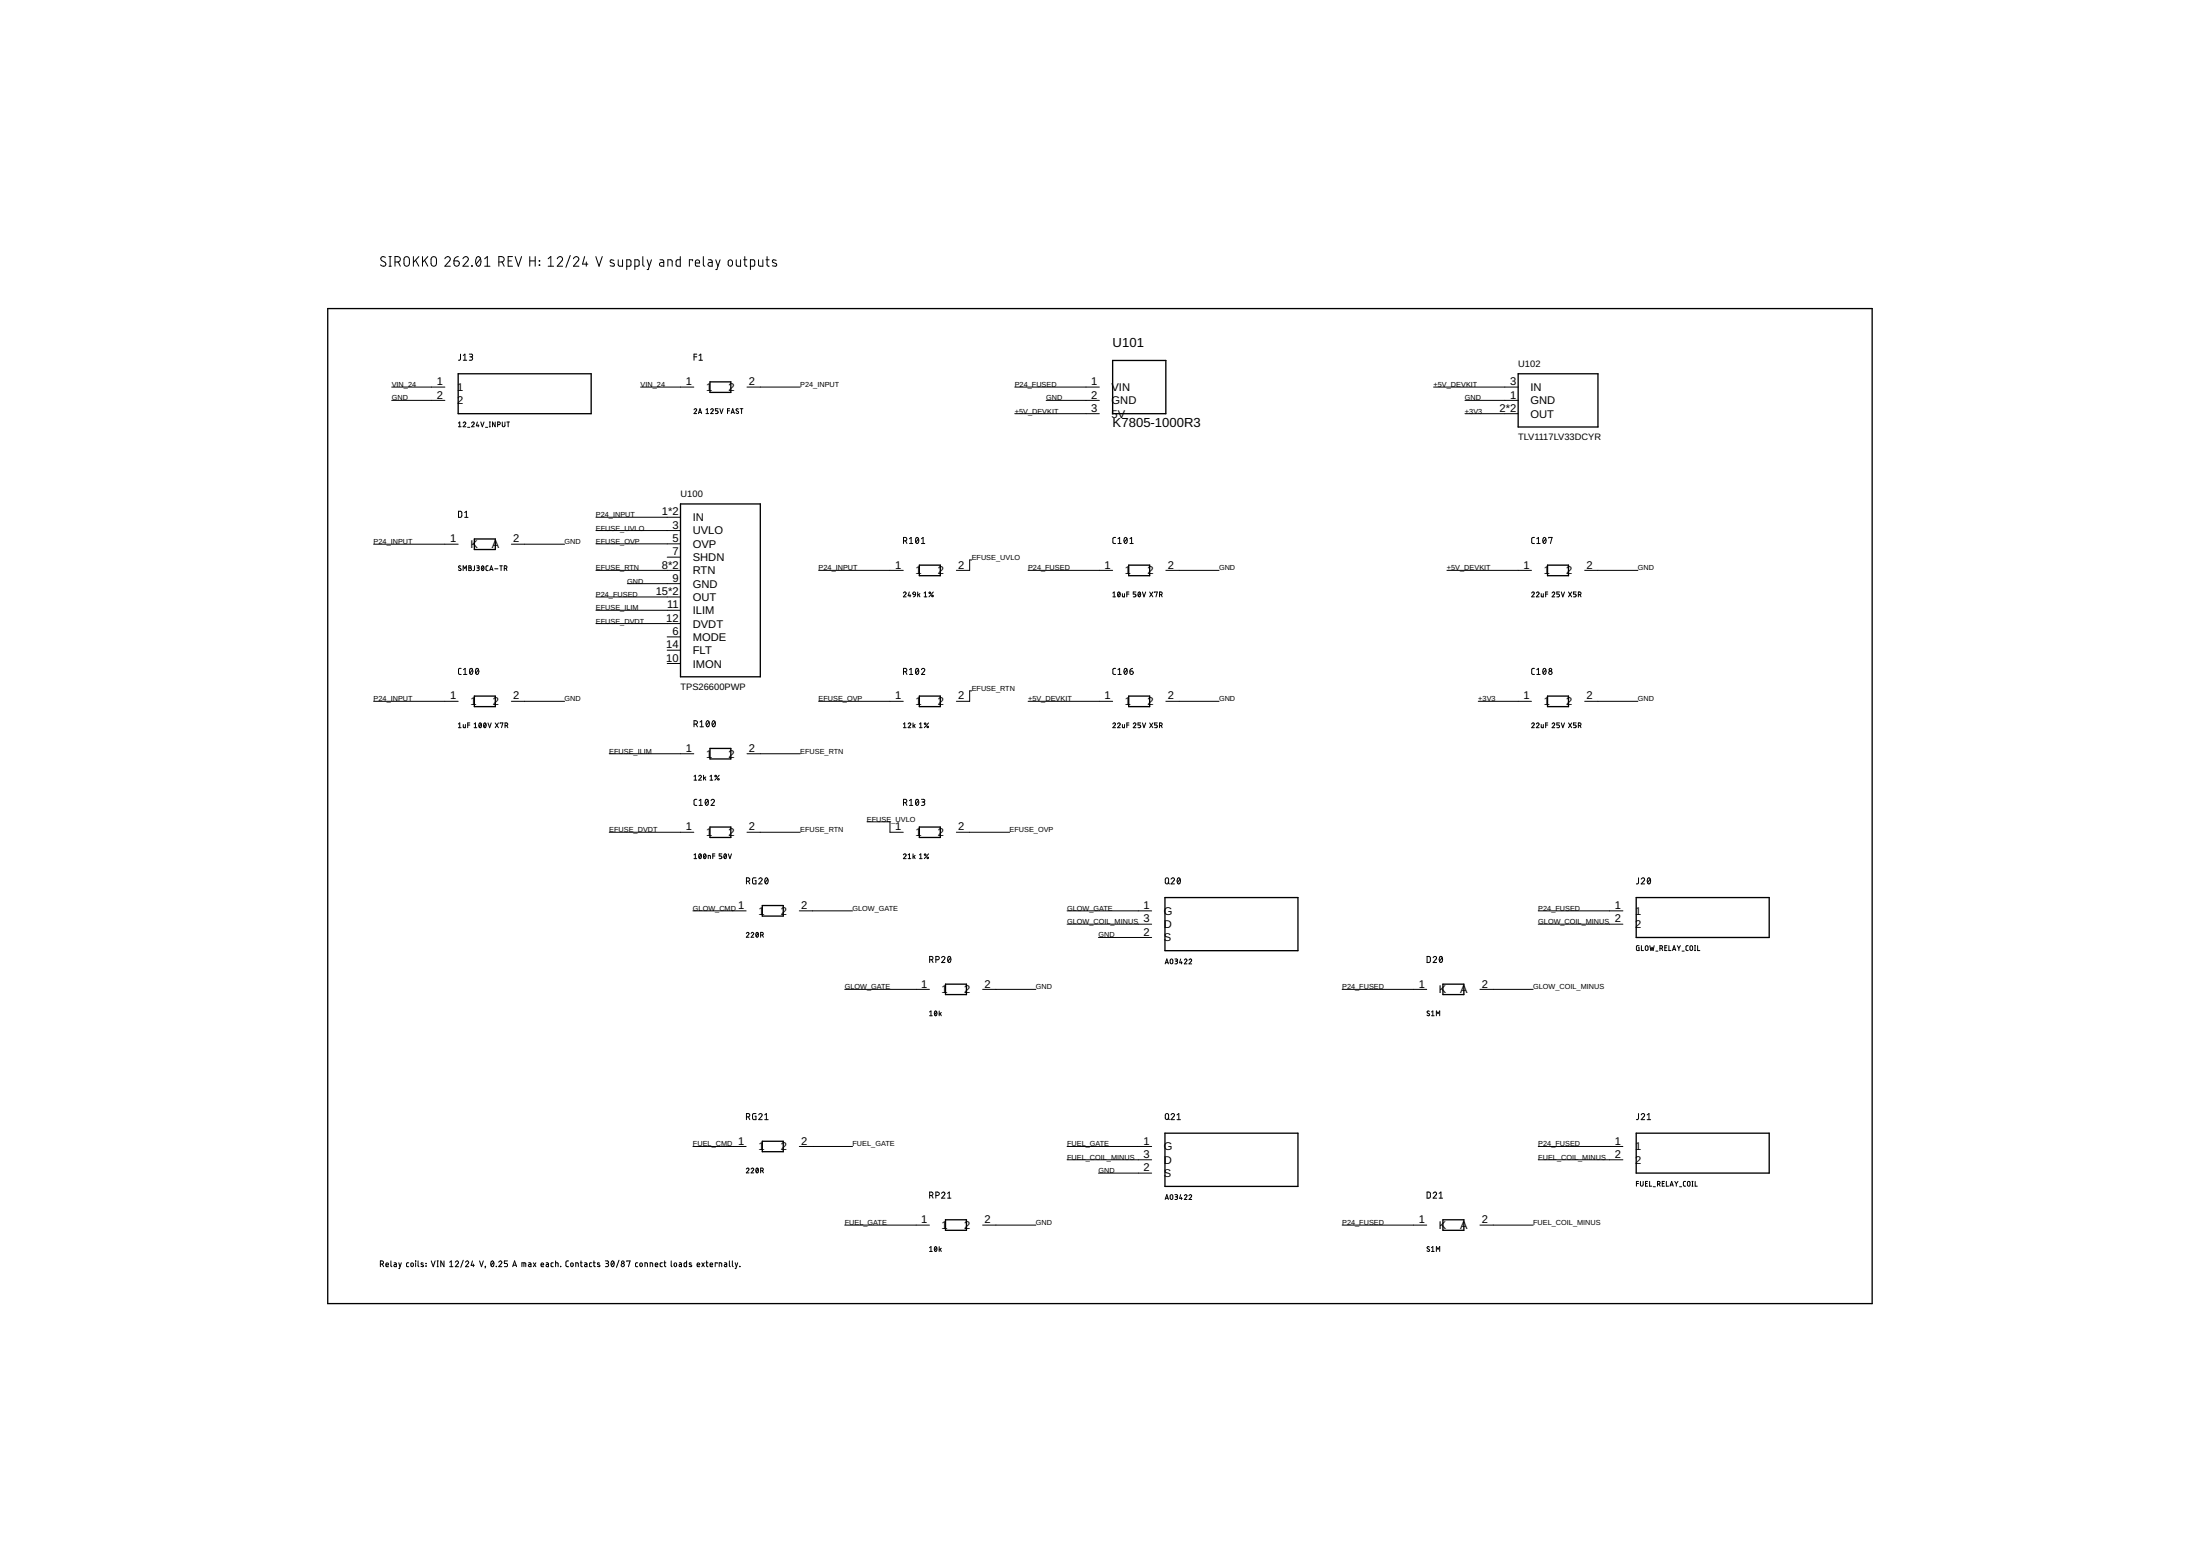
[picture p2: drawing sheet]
<svg xmlns="http://www.w3.org/2000/svg" width="420mm" height="297mm" viewBox="0 0 420 297" stroke-linecap="round" stroke-linejoin="round" font-family="sans-serif">
<g fill="none" stroke="#000" stroke-width=".19">
<path d="M73.6 49.1a.47 .47 0 0 0-.7-.1 .47 .47 0 0 0 0 .8l.6 .3a.46 .46 0 0 1 .1 .7 .46 .46 0 0 1-.7-.1l-.2-.1M74.3 50.8h.4M74.3 49h.4M74.5 49v1.8M75.4 50a.88 .88 0 0 0 1-.2v-.6a.88 .88 0 0 0-1-.2v1.8M76.1 50l.4 .8M77.3 49.2l.3-.2 .5 .2 .1 1.1a.52 .52 0 0 1-.5 .5 .52 .52 0 0 1-.5-.5zM79 49v1.8M79.4 49.7l.6 1.1M80 49l-1 1.1M80.7 49v1.8M81.1 49.7l.6 1.1"/>
<path d="M81.7 49l-1 1.1M82.4 49.2l.4-.2 .4 .2 .2 1.1a.52 .52 0 0 1-.6 .5 .52 .52 0 0 1-.5-.5zM85 49.4a.51 .51 0 0 1 .7-.4 .51 .51 0 0 1 .2 .8l-.9 1h1M86.7 49.8h.6a.52 .52 0 0 1 .4 .6 .52 .52 0 0 1-.5 .4 .52 .52 0 0 1-.5-.5zM87.5 49a.85 .85 0 0 0-.8 .8M88.4 49.4a.51 .51 0 0 1 .7-.4 .51 .51 0 0 1 .2 .8l-.9 1h1.1M90.1 50.7l.1 .1zM91.1 49.1l.3-.1a1.09 1.09 0 0 1 0 1.8 1.12 1.12 0 0 1-.3-1.7zM91.8 49.4l-.9 1M92.6 50.8h1M92.6 49.4l.5-.4v1.8M95.3 50h.5a.52 .52 0 0 0 .5-.5 .52 .52 0 0 0-.5-.5h-.5v1.8"/>
<path d="M95.9 50l.4 .8M97 49.8h.7M97.9 49h-.9v1.8h.9M98.4 49l.6 1.8 .6-1.8M101.2 49.8h1M101.2 49v1.8M102.2 49v1.8M103 49.8h.1zM103 50.6l.1 .1zM104.7 50.8h1M104.7 49.4l.5-.4v1.8M106.4 49.4a.5 .5 0 0 1 .7-.4 .5 .5 0 0 1 .2 .8l-.9 1h1"/>
<path d="M108.9 48.8l-.8 2.2M109.5 49.4a.5 .5 0 0 1 .7-.4 .5 .5 0 0 1 .2 .8l-.9 1h1.1M111.7 49l-.4 1.4h1M112 50v.8M113.8 49l.6 1.8 .6-1.8M117.2 49.7l-.6-.1-.1 .3 .8 .5v.3h-.8M118.1 49.6v1l.3 .2h.5v-1.2M119.7 50.8h.6l.2-.2v-.7l-.2-.3h-.6v1.9M121.2 50.8h.7l.1-.2v-.8l-.1-.2h-.7v1.9M122.8 49v1.5l.3 .3M123.6 49.6l.4 1.2M124.4 49.6l-.6 1.9h-.2"/>
<path d="M126 49.6h.6l.1 .2 .1 1h-.5a.36 .36 0 0 1-.4-.3 .36 .36 0 0 1 .4-.4h.5M127.6 50.8v-1.2h.6l.2 .2v1M129.9 49v1.8h-.6l-.2-.3v-.7l.2-.2h.6M132.3 49.8v-.2h-.6v1.2M132.8 50.2h.8a.42 .42 0 0 0-.3-.6 .42 .42 0 0 0-.5 .4l.1 .7 .7 .1M134.3 49v1.5l.3 .3M135.3 49.6h.5l.2 .2v1h-.4a.36 .36 0 0 1-.4-.3 .36 .36 0 0 1 .4-.4h.4M136.7 49.6l.4 1.2M137.5 49.6l-.6 1.9h-.2M139.2 49.7l.3-.1 .3 .1 .1 .7a.41 .41 0 0 1-.4 .4 .41 .41 0 0 1-.4-.4zM140.6 49.6v1l.3 .2h.5v-1.2M142 49.6h.6"/>
<path d="M142.2 49l.1 1.6 .3 .2M143.3 50.8h.7l.1-.2v-.8l-.1-.2h-.7v1.9M144.9 49.6v1l.3 .2h.5v-1.2M146.3 49.6h.6M146.5 49v1.6l.4 .2M148.2 49.7l-.6-.1-.1 .3 .8 .5v.3h-.8M74.8 73.9h10.2M74.8 76.4h10.2M87.9 67.6v1l-.3 .2M88.5 68.8h.6M88.5 67.9l.3-.3v1.2M89.6 67.6h.5l.2 .2-.2 .3h-.4"/>
<path d="M89.9 68.1l.3 .1 .1 .3-.2 .2-.5 .1M122.3 73.9h10.2M132.5 78.2a.25 .25 0 0 1 .4-.2 .25 .25 0 0 1 .1 .4l-.5 .6h.6M132.5 68.1h.6M133.1 67.6h-.6v1.2M133.4 79l.3-1 .3 1M133.5 78.7h.4M133.5 68.8h.7M133.5 67.9l.3-.3v1.2M134.8 79h.5M134.8 78.2l.3-.2v1M135.7 78.2l.2-.2 .3 .1v.3l-.5 .6h.5"/>
<path d="M137.1 78h-.5v.4l.4 .1 .1 .1-.1 .3-.4 .1M137.5 78l.3 1 .3-1M138.9 78.4h.4M139.3 78h-.4v1M139.6 79l.3-1 .4 1M139.7 78.7h.5M141 78.1l-.3-.1-.1 .2 .4 .3v.3l-.1 .2-.4-.2M141.4 78h.5M141.6 78v1M142.7 73.9h10.1M193.8 79h16.2M193.8 73.9h16.2"/>
<path d="M199.8 76.4h10.2M273.8 73.9h16.1M279.8 79h10.1M279.8 76.4h10.1M87.5 80.8l.3-.2v.9M87.5 81.5h.6M87.6 97.6h.4l.2 .2v.8l-.2 .1-.4 .1zM88.5 80.8a.25 .25 0 0 1 .3-.2 .25 .25 0 0 1 .1 .4l-.4 .5h.5M88.8 97.9l.3-.3v1.2M88.8 98.8h.6M89.3 81.6h.4M90.1 80.8a.26 .26 0 0 1 .3-.2 .26 .26 0 0 1 .1 .4l-.4 .5h.5"/>
<path d="M91.2 80.6l-.2 .7h.5M91.3 81.1v.4M91.8 80.6l.3 .9 .3-.9M92.7 81.6h.4M93.5 81.5h.2M93.5 80.6h.2M93.6 80.6v.9M94.6 80.6v.9l-.5-.9v.9M95 81.1l.5-.1v-.4h-.5v.9M95.9 80.6v.7l.2 .2 .3-.2v-.7M96.8 80.6h.5M97 80.6v.9"/>
<path d="M113.8 98.7h16.2M71.4 103.9h16.1M88 108.1l-.3-.1-.1 .2 .4 .3v.3l-.1 .1-.4-.1M88.5 108.9v-.9l.3 .5 .3-.5v.9M89.5 108l.5 .1v.2l-.2 .1 .2 .2-.1 .3h-.4zM89.5 108.4h.3M90.6 108v.8l-.3 .1M91 108h.4l.1 .2-.1 .2h-.3M91.3 108.4l.2 .1v.3l-.5 .1M92.1 108.1a.43 .43 0 0 1 .3 .4 .43 .43 0 0 1-.3 .4l-.2-.4zM92.4 108.2l-.4 .5M93.2 108h-.3l-.1 .2 .1 .6 .3 .1"/>
<path d="M93.5 108.9l.3-.9 .3 .9M93.6 108.7h.5M94.5 108.6h.6M95.4 108h.5M95.7 108v.9M96.3 108.5l.5-.1v-.3l-.5-.1v.9M96.6 108.5l.2 .4M97.7 103.9h10.1M113.8 108.9h16.2M113.8 101.3h16.2M113.8 103.8h16.2M113.8 114h16.2"/>
<path d="M113.8 116.5h16.2M113.8 119h16.2M119.8 111.4h10.2M127.4 106.4h2.6M156.3 108.9h16.2M172.5 113.2l.2-.2 .3 .1v.2l-.5 .6h.6M172.6 103.3l.5-.2 .1-.3-.2-.2h-.4v1.2M172.9 103.3l.3 .5M173.7 113l-.3 .7h.5M173.7 103.8h.6M173.7 102.8l.3-.2v1.2M173.8 113.5v.4"/>
<path d="M174.4 113.1h.4l.1 .4h-.5l-.1-.2zM174.9 113.5l-.2 .3-.3 .1M175 102.7l.2-.1a.63 .63 0 0 1 .3 .6 .63 .63 0 0 1-.5 .5l-.2-.5zM175.3 113v.9M175.4 102.8l-.5 .7M175.5 113.5l.2 .4M175.7 113.3l-.4 .3M176 103.8h.6M176 102.8l.3-.2v1.2M176.5 113.9h.5M176.5 113.2l.2-.2v.9M178.2 113l-.8 .9"/>
<path d="M185.6 106.9h-.4v2h-2.6M196.3 108.9h16.2M212.5 113.2l.3-.2v.9M212.5 113.9h.5M213.1 102.6h-.4l-.2 .2 .1 .8 .5 .2M213.5 103.8h.6M213.5 102.8l.3-.2v1.2M213.6 113.1a.43 .43 0 0 1 .4 .4 .43 .43 0 0 1-.4 .4l-.2-.4zM213.9 113.2l-.4 .5M214.4 113.3v.5l.1 .1h.3v-.6M214.9 102.6h.1a.63 .63 0 0 1 .3 .6 .63 .63 0 0 1-.4 .5 .85 .85 0 0 1 0-1.1zM215.2 113.4h.4"/>
<path d="M215.2 102.8l-.5 .7M215.6 113h-.4v.9M215.8 103.8h.6M215.8 102.8l.3-.2v1.2M216.9 113h-.5v.4h.3l.2 .2-.1 .3h-.4M217.5 113.1a.43 .43 0 0 1 .3 .4 .43 .43 0 0 1-.3 .4l-.2-.3zM217.8 113.2l-.4 .5M218.2 113l.3 .9 .3-.9M219.6 113l.6 .9M220.2 113l-.6 .9M220.5 113.1v-.1h.5l-.2 .9M221.4 113.5l.5-.1v-.3l-.5-.1v.9"/>
<path d="M221.7 113.5l.3 .4M222.7 108.9h10.1M276.3 108.9h16.2M292.5 113.2a.25 .25 0 0 1 .4-.2 .25 .25 0 0 1 0 .4l-.4 .5h.5M293.1 102.6h-.4l-.2 .2v.8l.6 .2M293.4 113.2l.2-.2 .3 .1v.2l-.5 .6h.5M293.5 103.8h.6M293.5 102.8l.3-.2v1.2M294.3 113.3v.5l.2 .1h.2v-.6M294.8 102.7l.2-.1a.63 .63 0 0 1 .3 .6 .63 .63 0 0 1-.4 .5l-.3-.5zM295.2 113.4h.4M295.2 102.8l-.5 .7"/>
<path d="M295.6 113h-.4v.9M295.8 102.7v-.1h.6l-.3 1.2M296.4 113.2l.2-.2 .3 .1v.2l-.5 .6h.5M297.8 113h-.5v.4l.4 .1 .1 .1-.1 .3h-.4M298.2 113l.3 .9 .3-.9M299.6 113l.6 .9M300.2 113l-.6 .9M301 113h-.5v.4l.4 .1 .1 .1-.1 .3h-.4M301.4 113.5l.5-.1v-.3l-.5-.1v.9M301.7 113.5l.2 .4M302.6 108.9h10.2M71.4 133.9h16.1"/>
<path d="M87.5 138.2l.3-.2v.9M87.5 138.9h.6M88.1 127.6h-.4l-.1 .2v.9l.5 .1M88.5 138.3v.5l.1 .1h.3v-.6M88.5 128.8h.7M88.5 127.8l.3-.2v1.2M89.3 138.4h.4M89.7 138h-.4v.9M89.8 127.7l.1-.1a.55 .55 0 0 1 .5 .4 .55 .55 0 0 1-.2 .6l-.2 .2a.74 .74 0 0 1-.2-1.1zM90.2 127.8l-.5 .7M90.6 138.9h.5M90.6 138.2l.2-.2v.9"/>
<path d="M91 127.7v-.1a.55 .55 0 0 1 .5 .4 .55 .55 0 0 1-.1 .6l-.3 .2a.74 .74 0 0 1-.1-1.1zM91.4 127.8l-.5 .7M91.6 138a.44 .44 0 0 1 .4 .5 .44 .44 0 0 1-.4 .4l-.2-.4zM91.9 138.2l-.4 .5M92.5 138a.44 .44 0 0 1 .4 .5 .44 .44 0 0 1-.4 .4l-.1-.4zM92.8 138.2l-.4 .5M93.2 138l.3 .9 .3-.9M94.6 138l.6 .9M95.2 138l-.6 .9M95.5 138.1v-.1h.5l-.2 .9M96.5 138.5h.3l.1-.4-.4-.1v.9M96.8 138.5l.2 .4"/>
<path d="M97.7 133.9h10.1M127.4 121.6h2.6M127.4 124.1h2.6M127.4 126.7h2.6M132.5 138.2l.6-.1v-.4l-.6-.1v1.1M132.9 138.2l.3 .5M133.7 137.8l.3-.2v1.1M133.7 138.7h.6M135 137.7l.1-.1a.58 .58 0 0 1 .4 .6 .58 .58 0 0 1-.4 .5l-.3-.5zM135.4 137.8l-.5 .7M136.1 137.7l.1-.1a.58 .58 0 0 1 .4 .6 .58 .58 0 0 1-.4 .5l-.2-.5zM136.6 137.8l-.6 .7"/>
<path d="M156.3 133.9h16.2M172.5 138.9h.6M172.5 138.2l.3-.2v.9M172.6 128.2l.5-.1 .1-.3-.2-.2h-.4v1.2M172.9 128.2l.3 .6M173.4 138.2a.25 .25 0 0 1 .4-.2 .25 .25 0 0 1 .1 .4l-.5 .5h.5M173.7 128.8h.6M173.7 127.8l.3-.2v1.2M174.4 138v.9M174.5 138.5l.3 .4M174.8 138.3l-.4 .3M175 127.7l.2-.1a.63 .63 0 0 1 .3 .6 .63 .63 0 0 1-.5 .5l-.2-.5z"/>
<path d="M175.4 127.8l-.5 .7M175.6 138.9h.5M175.6 138.2l.3-.2v.9M176 127.8a.32 .32 0 0 1 .4-.2 .32 .32 0 0 1 .1 .5l-.5 .7h.6M177.3 138l-.8 .9M185.6 131.9h-.4v2h-2.6M196.3 133.9h16.2M212.5 138.2a.25 .25 0 0 1 .4-.2 .25 .25 0 0 1 .1 .4l-.5 .5h.5M213.1 127.6h-.4l-.2 .2 .1 .8 .5 .2M213.4 138.2a.26 .26 0 0 1 .4-.2 .26 .26 0 0 1 .1 .4l-.5 .5h.6M213.5 127.8l.3-.2v1.2M213.5 128.8h.6"/>
<path d="M214.4 138.3v.5l.1 .1h.3v-.6M214.8 127.7l.2-.1a.63 .63 0 0 1 .3 .6 .63 .63 0 0 1-.4 .5l-.2-.5zM215.2 138.4h.4M215.2 127.8l-.5 .7M215.6 138h-.4v.9M215.8 128.1h.4a.32 .32 0 0 1 .2 .4 .32 .32 0 0 1-.3 .2 .32 .32 0 0 1-.3-.3zM216.3 127.6a.51 .51 0 0 0-.5 .5M216.4 138.2a.26 .26 0 0 1 .4-.2 .26 .26 0 0 1 .1 .4l-.5 .5h.5M217.8 138h-.5v.4h.4l.1 .2-.1 .3h-.4M218.2 138l.3 .9 .3-.9M219.6 138l.6 .9M220.2 138l-.6 .9"/>
<path d="M221 138h-.5v.4h.4l.1 .2-.1 .3h-.4M221.4 138.5l.5-.1v-.3l-.5-.1v.9M221.7 138.5l.3 .4M222.7 133.9h10.1M282.3 133.9h10.2M292.5 138.2a.25 .25 0 0 1 .4-.2 .25 .25 0 0 1 0 .4l-.4 .5h.5M293.1 127.6h-.4l-.2 .2v.8l.6 .2M293.4 138.2a.26 .26 0 0 1 .4-.2 .26 .26 0 0 1 .1 .4l-.5 .5h.5M293.5 128.8h.6M293.5 127.8l.3-.2v1.2M294.3 138.3v.5l.2 .1h.2v-.6M294.8 127.7l.2-.1a.63 .63 0 0 1 .3 .6 .63 .63 0 0 1-.4 .5l-.3-.5z"/>
<path d="M295.2 138.4h.4M295.2 127.8l-.5 .7M295.6 138h-.4v.9M296.4 138.2a.26 .26 0 0 1 .4-.2 .26 .26 0 0 1 .1 .4l-.5 .5h.5M297.8 138h-.5v.4h.4l.1 .2-.1 .3h-.4M298.2 138l.3 .9 .3-.9M299.6 138l.6 .9M300.2 138l-.6 .9M301 138h-.5v.4h.4l.1 .2-.1 .3h-.4M301.4 138.5l.5-.1v-.3l-.5-.1v.9M301.7 138.5l.2 .4M302.6 133.9h10.2"/>
<path d="M116.4 158.9h16.1M116.4 143.9h16.1M132.5 148.2l.3-.2v.9M132.5 148.9h.6M133.1 152.6h-.4l-.2 .2 .1 .8 .5 .2M133.4 148.2a.26 .26 0 0 1 .4-.2 .26 .26 0 0 1 .1 .4l-.5 .5h.6M133.5 152.8l.3-.2v1.2M133.5 153.8h.7M134.4 148v.9M134.6 148.5l.2 .4M134.8 148.3l-.4 .3M134.8 152.7l.2-.1a.63 .63 0 0 1 .3 .6 .63 .63 0 0 1-.4 .5l-.2-.5z"/>
<path d="M135.2 152.8l-.5 .7M135.6 148.9h.5M135.6 148.2l.2-.2v.9M135.8 152.8a.32 .32 0 0 1 .5-.2 .32 .32 0 0 1 .1 .5l-.6 .7h.6M137.4 148l-.9 .9M142.7 158.9h10.1M142.7 143.9h10.1M165.6 156.9h4.4v2h2.5M172.6 153.2h.4l.2-.2-.1-.3-.5-.1v1.2M172.9 153.2l.3 .6M173.7 153.8h.6M173.7 152.8l.3-.2v1.2"/>
<path d="M175 152.7l.2-.1a.63 .63 0 0 1 .3 .6 .63 .63 0 0 1-.5 .5l-.2-.5zM175.4 152.8l-.5 .7M176 152.6h.5l.1 .2-.1 .3h-.4M176.3 153.1l.3 .1v.3l-.2 .2-.4 .1M182.6 158.9h10.2M132.3 173.9h10.2M132.5 163.2l.3-.2v.9M132.5 163.9h.6M133.6 163a.44 .44 0 0 1 .4 .5 .44 .44 0 0 1-.4 .4l-.2-.5zM133.9 163.2l-.4 .5M134.5 163a.44 .44 0 0 1 .4 .5 .44 .44 0 0 1-.4 .4l-.2-.5zM134.8 163.2l-.4 .5"/>
<path d="M135.3 163.9v-.6l.4 .1v.5M136.1 163.4h.4M136.5 163h-.4v.9M137.9 163h-.5v.4h.4l.1 .2-.1 .3h-.4M138.4 163a.44 .44 0 0 1 .3 .5 .44 .44 0 0 1-.3 .4l-.2-.5zM138.7 163.2l-.4 .5M139.1 163l.3 .9 .3-.9M142.5 178.2a.25 .25 0 0 1 .4-.2 .25 .25 0 0 1 .1 .4l-.5 .5h.5M142.6 168.2l.5-.1v-.4l-.5-.1v1.1M142.9 168.2l.3 .5M143.4 178.2a.24 .24 0 0 1 .4-.2 .24 .24 0 0 1 .1 .4l-.5 .5h.6M144.4 167.6l-.6 .1v1h.6v-.6h-.2"/>
<path d="M144.5 178a.43 .43 0 0 1 .3 .5 .43 .43 0 0 1-.3 .4l-.2-.4zM144.8 178.2l-.4 .5M144.9 167.8a.32 .32 0 0 1 .5-.2 .32 .32 0 0 1 .1 .5l-.6 .6h.7M145.3 178.5l.4-.1-.1-.4h-.3v.9M145.6 178.5l.2 .4M146.2 167.7l.1-.1a.58 .58 0 0 1 .4 .6 .58 .58 0 0 1-.4 .5l-.3-.5zM146.6 167.8l-.5 .7M152.7 173.9h10.1M172.5 163.2a.26 .26 0 0 1 .4-.2 .26 .26 0 0 1 .1 .4l-.5 .5h.6M173.4 163.9h.5M173.4 163.2l.3-.2v.9M174.4 163v.9"/>
<path d="M174.5 163.5l.3 .4M174.8 163.3l-.4 .3M175.6 163.9h.5M175.6 163.2l.3-.2v.9M177.3 163l-.8 .9M203.8 173.9h16.1M203.8 176.4h16.1M209.8 179h10.1M222.7 167.6h.2l.3 .2v.8l-.3 .1-.3-.1-.1-.7zM223.1 168.5l.2 .2M223.6 167.8a.32 .32 0 0 1 .5-.2 .32 .32 0 0 1 .1 .5l-.6 .6h.7M224.9 167.7l.1-.1a.58 .58 0 0 1 .4 .6 .58 .58 0 0 1-.4 .5l-.2-.5z"/>
<path d="M225.4 167.8l-.5 .7M293.8 173.9h16.1M293.8 176.4h16.1M312.9 167.6v1l-.4 .1M313.4 167.8a.33 .33 0 0 1 .5-.2 .33 .33 0 0 1 .1 .5l-.6 .6h.7M314.7 167.7l.1-.1a.58 .58 0 0 1 .4 .6 .58 .58 0 0 1-.4 .5l-.2-.5zM315.2 167.8l-.6 .7M161.3 188.9h16.2M177.5 193.2l.3-.2v.9M177.5 193.9h.6M177.5 183.2h.5l.2-.2-.1-.3-.6-.1v1.1M177.9 183.2l.3 .5"/>
<path d="M178.6 193a.44 .44 0 0 1 .3 .5 .44 .44 0 0 1-.3 .4l-.2-.5zM178.7 183.2l.6-.1v-.4l-.6-.1v1.1M178.9 193.2l-.4 .5M179.4 193v.9M179.6 193.5l.2 .4M179.8 193.3l-.4 .3M179.8 182.8a.32 .32 0 0 1 .5-.2 .32 .32 0 0 1 .1 .5l-.6 .6h.7M181.1 182.6h.2a.69 .69 0 0 1 0 1.1 .75 .75 0 0 1-.2-1.1zM181.5 182.8l-.5 .7M187.7 188.9h10.1M222.5 184l.3-.9 .3 .9M222.6 183.8h.5"/>
<path d="M223.5 183.2l.2-.1 .3 .1-.1 .7h-.4zM224.4 183.1l.5 .1-.1 .3h-.3M224.6 183.5l.3 .3-.2 .2h-.3M225.5 183.1l-.2 .7h.5M225.6 183.6v.4M226.2 183.3a.25 .25 0 0 1 .3-.2 .25 .25 0 0 1 .1 .4l-.4 .5h.5M227.1 183.3l.1-.2 .4 .1v.2l-.5 .6h.5M256.3 188.9h16.2M272.5 182.6h.5l.2 .2v.7l-.2 .2h-.5zM273 193.1l-.4-.1-.1 .2 .5 .4v.2l-.2 .1-.3-.1M273.4 193.9h.5M273.4 193.2l.2-.2v.9"/>
<path d="M273.7 182.8a.32 .32 0 0 1 .5-.2 .32 .32 0 0 1 .1 .5l-.6 .6h.7M274.3 193.9v-.9l.3 .5 .4-.5v.9M275 182.6h.1a.6 .6 0 0 1 .4 .6 .6 .6 0 0 1-.4 .5l-.3-.5zM275.4 182.8l-.5 .7M282.6 188.9h10.2M313 180.5l-.5 .1 .1 .8 .4 .1v-.6h-.1M313.5 180.5v1h.4M314.3 180.6l.2-.1 .2 .3v.4l-.2 .2-.3-.2zM315.1 180.5l.2 1 .2-.7 .2 .7 .2-1M316.2 181.6h.4M317 181h.5l-.1-.4-.4-.1v1M317.3 181l.2 .5"/>
<path d="M317.9 180.9h.4M318.4 180.5h-.5v1h.5M318.7 180.5v1h.4M319.4 181.5l.3-1 .3 1M319.5 181.2h.5M320.3 180.5l.3 .5M320.6 181v.5M320.9 180.5l-.3 .5M321.2 181.6h.4M322.4 180.5l-.3 .1-.1 .1v.7l.4 .1M322.8 180.6l.3-.1 .1 .2v.6l-.1 .1-.3-.1zM323.6 181.5h.2"/>
<path d="M323.6 180.5h.2M323.7 180.5v1M324.2 180.5v1h.4M132.3 218.9h10.2M142.6 213.2h.4l.2-.2-.1-.3-.5-.1v1.1M142.9 213.2l.3 .5M144.4 212.6l-.6 .1-.1 .8 .2 .2h.5v-.6h-.2M144.9 212.8a.32 .32 0 0 1 .5-.2 .32 .32 0 0 1 .1 .5l-.6 .6h.7M146 213.7h.7M146 212.8l.4-.2v1.1M152.7 218.9h10.1M203.8 218.9h16.1"/>
<path d="M222.7 212.6h.2l.3 .1v.9l-.3 .1-.3-.1-.1-.7zM223.1 213.5l.2 .2M223.6 212.8a.32 .32 0 0 1 .5-.2 .32 .32 0 0 1 .1 .5l-.6 .6h.7M224.8 213.7h.6M224.8 212.8l.3-.2v1.1M293.8 218.9h16.1M312.9 212.6v1l-.4 .1M313.4 212.8a.32 .32 0 0 1 .5-.2 .32 .32 0 0 1 .1 .5l-.6 .6h.7M314.6 213.7h.6M314.6 212.8l.3-.2v1.1M142.5 223.2a.26 .26 0 0 1 .4-.2 .26 .26 0 0 1 .1 .4l-.5 .5h.5M143.4 223.2a.25 .25 0 0 1 .4-.2 .25 .25 0 0 1 .1 .4l-.5 .5h.6"/>
<path d="M144.5 223a.44 .44 0 0 1 .3 .4 .44 .44 0 0 1-.3 .5l-.2-.5zM144.8 223.2l-.4 .5M145.3 223.5h.3l.1-.4-.4-.1v.9M145.6 223.5l.2 .4M161.3 233.9h16.2M177.5 238.2l.3-.2v.9M177.5 238.9h.6M177.5 228.2l.6-.1v-.4l-.6-.1v1.1M177.9 228.2l.3 .5M178.6 238a.43 .43 0 0 1 .3 .4 .43 .43 0 0 1-.3 .5l-.2-.5zM178.7 228.2l.6-.1v-.4l-.6-.1v1.1M178.9 238.2l-.4 .5"/>
<path d="M179.4 238v.9M179.6 238.5l.2 .4M179.8 238.3l-.4 .3M179.8 227.8a.32 .32 0 0 1 .5-.2 .32 .32 0 0 1 .1 .5l-.6 .6h.7M181 228.7h.6M181 227.8l.3-.2v1.1M187.7 233.9h10.1M203.8 221.4h16.1M209.8 223.9h10.1M222.5 229l.3-1 .3 1M222.6 228.7h.5M223.5 228.2l.2-.1 .3 .1v.6l-.2 .2-.3-.2z"/>
<path d="M224.4 228l.5 .2-.1 .3h-.3M224.6 228.5l.2 .1 .1 .2-.2 .2h-.3M225.5 228l-.2 .8h.5M225.6 228.6v.4M226.2 228.3a.25 .25 0 0 1 .3-.2 .25 .25 0 0 1 .1 .4l-.4 .5h.5M227.1 228.3a.26 .26 0 0 1 .3-.2 .26 .26 0 0 1 .1 .4l-.4 .5h.5M256.3 233.9h16.2M272.5 227.6h.5l.2 .2v.7l-.2 .2h-.5zM273 238.1l-.4-.1-.1 .2 .5 .4v.2l-.2 .1-.3-.1M273.4 238.2l.2-.2v.9M273.4 238.9h.5M273.7 227.8a.32 .32 0 0 1 .5-.2 .32 .32 0 0 1 .1 .5l-.6 .6h.7"/>
<path d="M274.3 238.9v-.9l.3 .5 .4-.5v.9M274.8 228.7h.7M274.8 227.8l.4-.2v1.1M282.6 233.9h10.2M293.8 221.4h16.1M312.5 225.9h.4M312.9 225.5h-.4v.9M313.3 225.5v.8l.2 .1 .3-.2v-.7M314.3 225.9h.3M314.7 225.5h-.4v.9h.4M315 225.5v.9h.4M315.7 226.5h.4"/>
<path d="M316.5 226h.4l.2-.2-.1-.2-.5-.1v.9M316.8 226l.3 .4M317.5 225.9h.3M317.9 225.5h-.4v.9h.4M318.2 225.5v.9h.5M318.9 226.4l.4-.9 .3 .9M319 226.2h.5M319.8 225.5l.3 .5M320.1 226v.4M320.5 225.5l-.4 .5M320.8 226.5h.4M321.9 225.5l-.3 .1-.1 .1v.6l.4 .1"/>
<path d="M322.3 225.7l.2-.2 .2 .2v.7h-.2l-.2-.1zM323.1 225.5h.2M323.1 226.4h.2M323.2 225.5v.9M323.7 225.5v.9h.4M72.6 241.3l.6-.1v-.4l-.6-.1v1.1M73 241.3l.3 .5M73.7 241.4h.5a.26 .26 0 0 0-.2-.3 .26 .26 0 0 0-.3 .2l.1 .5h.4M74.7 240.7v.9l.1 .2M75.3 241.1h.2l.2 .2v.5h-.4l-.1-.2 .1-.2h.4M76.2 241.1l.2 .7M76.6 241.1l-.3 1.1h-.1"/>
<path d="M78.1 241.1h-.3l-.2 .2 .1 .4 .4 .1M78.5 241.1l.4 .1v.5l-.1 .1-.3-.1zM79.4 240.7h.1M79.4 241.1v.7M79.8 240.7v.9l.2 .2M80.8 241.1h-.2l-.2 .1 .5 .5-.2 .1-.3-.1M81.3 241.2h.1M81.3 241.7h.1M82.4 240.7l.3 1.1 .4-1.1M83.5 240.7h.2M83.5 241.8h.2M83.6 240.7v1.1"/>
<path d="M84.8 240.7v1.1l-.6-1.1v1.1M85.9 241.8h.6M85.9 241l.3-.3v1.1M87 241a.3 .3 0 0 1 .4-.3 .3 .3 0 0 1 .1 .5l-.5 .6h.6M88.5 240.6l-.5 1.3M88.9 241a.3 .3 0 0 1 .4-.3 .3 .3 0 0 1 .1 .5l-.5 .6h.6M90.2 240.7l-.2 .9h.6M90.4 241.3v.5M91.6 240.7l.3 1.1 .4-1.1M92.7 241.8h.1M92.7 241.8l-.1 .3M93.9 240.8l.1-.1a.6 .6 0 0 1 .3 .6 .6 .6 0 0 1-.4 .5l-.2-.5z"/>
<path d="M94.3 241l-.5 .6M94.8 241.8h.1M95.2 241a.29 .29 0 0 1 .5-.3 .29 .29 0 0 1 .1 .5l-.6 .6h.6M96.9 240.7h-.6v.5h.4a.32 .32 0 0 1 .2 .3 .32 .32 0 0 1-.2 .3h-.4M97.9 241.8l.4-1.1 .4 1.1M98 241.5h.6M99.7 241.8v-.7h.6l.1 .7M100.1 241.1v.7M101 241.1h.2l.2 .2v.5h-.4l-.1-.2 .1-.2h.4M101.9 241.1l.4 .7M102.3 241.1l-.4 .7M103.3 241.4h.5a.26 .26 0 0 0-.1-.3 .26 .26 0 0 0-.4 .2l.1 .5h.4"/>
<path d="M104.3 241.1h.3l.2 .2v.5h-.4l-.1-.3 .5-.1M105.7 241.1h-.3l-.2 .2 .1 .4 .4 .1M106.1 241.1l.5 .1v.6M106.1 240.7v1.1M107 241.8h.1M108.6 240.7h-.4l-.1 .3v.7l.5 .1M109.1 241.1l.4 .1v.5l-.2 .1-.3-.1zM110 241.8v-.7l.4 .1v.6M110.8 241.1h.4M111 240.7v1l.2 .1M111.7 241.1h.2l.2 .2v.5h-.4l-.1-.3 .5-.1M113 241.1h-.2l-.2 .2v.4l.4 .1"/>
<path d="M113.3 241.1h.4M113.4 240.7l.1 1 .2 .1M114.5 241.1h-.3l-.1 .1 .1 .2 .4 .2-.1 .2-.4-.1M115.6 240.7h.5l.1 .2-.1 .3h-.4M115.9 241.2l.3 .1v.3l-.1 .2h-.5M116.8 240.8l.2-.1a.59 .59 0 0 1 .3 .6 .59 .59 0 0 1-.4 .5l-.2-.5zM117.2 241l-.4 .6M118.2 240.6l-.5 1.3M119.7 240.8v-.1h.6l-.3 1.1M121.8 241.1h-.3l-.1 .2v.4l.4 .1M122.3 241.1l.4 .1v.5l-.2 .1-.3-.1zM123.2 241.8v-.7l.4 .1 .1 .6"/>
<path d="M124.2 241.8v-.7l.4 .1 .1 .6M125.1 241.4h.5a.26 .26 0 0 0-.1-.3 .26 .26 0 0 0-.4 .2l.1 .4 .4 .1M126.5 241.1h-.2l-.2 .2v.4l.4 .1M126.8 241.1h.4M126.9 240.7v.9l.2 .2M127.1 241.8h.1M128.2 240.7v.9l.2 .2M129.7 241.1h.3l.2 .2v.5h-.4l-.1-.2 .1-.2h.4M131.1 240.7v1.1h-.4v-.6l.4-.1M132 241.1h-.2l-.2 .1 .5 .5-.1 .1-.4-.1M133.1 241.4h.5a.26 .26 0 0 0-.1-.3 .26 .26 0 0 0-.4 .2l.1 .5h.4M134 241.1l.5 .7"/>
<path d="M134.5 241.1l-.5 .7M134.8 241.1h.4M135 240.7v1l.2 .1M135.6 241.4h.5a.26 .26 0 0 0-.2-.3 .26 .26 0 0 0-.3 .2v.4l.5 .1M137 241.2v-.1h-.4v.7M137.4 241.8v-.7l.4 .1v.6M138.4 241.1h.2l.2 .2v.5h-.4l-.1-.2 .1-.2h.4M139.3 240.7v.9l.2 .2M139.9 240.7v.9l.2 .2M140.4 241.1l.3 .7M140.9 241.1l-.4 1.1h-.1M141.3 241.8h.1"/>
<circle cx="177.6" cy="113.2" r=".16"/>
<circle cx="178.1" cy="113.8" r=".16"/>
<circle cx="176.7" cy="138.2" r=".15"/>
<circle cx="177.2" cy="138.8" r=".15"/>
<circle cx="296.1" cy="127.8" r=".26"/>
<circle cx="296.1" cy="128.4" r=".33"/>
<circle cx="136.7" cy="148.2" r=".16"/>
<circle cx="137.2" cy="148.8" r=".15"/>
<circle cx="176.7" cy="163.2" r=".15"/>
<circle cx="177.2" cy="163.8" r=".15"/>
<circle cx="118.9" cy="241" r=".25"/>
<circle cx="118.9" cy="241.5" r=".31"/>
<circle cx="128.9" cy="241.4" r=".32"/>
</g>
<g fill="none" stroke="#000" stroke-width=".25">
<path d="M62.6 58.9h294.9v190h-294.9zM87.5 71.4h25.4v7.6h-25.4zM135.6 72.9h4v2h-4zM212.5 68.8h10.2v10.2h-10.2zM289.9 71.4h15.3v10.1h-15.3zM130 96.2h15.2v33h-15.2zM90.6 102.9h4v2h-4zM175.6 107.9h4v2h-4zM215.6 107.9h4v2h-4zM295.6 107.9h4v2h-4zM90.6 132.9h4v2h-4zM175.6 132.9h4v2h-4z"/>
<path d="M215.6 132.9h4v2h-4zM295.6 132.9h4v2h-4zM135.6 142.9h4v2h-4zM135.6 157.9h4v2h-4zM175.6 157.9h4v2h-4zM145.6 172.9h4v2h-4zM222.5 171.3h25.4v10.2h-25.4zM312.5 171.3h25.4v7.7h-25.4zM180.6 187.9h4v2h-4zM275.6 187.9h4v2h-4zM145.6 217.9h4v2h-4zM222.5 216.3h25.4v10.2h-25.4z"/>
<path d="M312.5 216.3h25.4v7.6h-25.4zM180.6 232.9h4v2h-4zM275.6 232.9h4v2h-4z"/>
</g>
<g font-size="2.5">
<text x="212.5" y="66.3">U101</text>
<text x="212.5" y="81.5">K7805-1000R3</text>
</g>
<g font-size="2.1">
<text x="83.4" y="73.5">1</text>
<text x="83.4" y="76.1">2</text>
<text x="87.3" y="74.7">1</text>
<text x="87.3" y="77.2">2</text>
<text x="131" y="73.5">1</text>
<text x="134.8" y="74.7">1</text>
<text x="139.1" y="74.7">2</text>
<text x="143" y="73.5">2</text>
<text x="208.4" y="73.5">1</text>
<text x="208.4" y="76.1">2</text>
<text x="212.3" y="74.7">VIN</text>
<text x="212.3" y="77.2">GND</text>
<text x="288.4" y="73.5">3</text>
<text x="288.4" y="76.1">1</text>
<text x="292.3" y="74.7">IN</text>
<text x="292.3" y="77.2">GND</text>
<text x="208.4" y="78.6">3</text>
<text x="212.3" y="79.7">5V</text>
<text x="286.4" y="78.6">2*2</text>
<text x="292.3" y="79.7">OUT</text>
<text x="126.4" y="98.4">1*2</text>
<text x="128.4" y="100.9">3</text>
<text x="132.3" y="99.5">IN</text>
<text x="86" y="103.5">1</text>
<text x="89.8" y="104.7">K</text>
<text x="93.9" y="104.7">A</text>
<text x="98" y="103.5">2</text>
<text x="128.4" y="103.5">5</text>
<text x="128.4" y="106">7</text>
<text x="132.3" y="102">UVLO</text>
<text x="132.3" y="104.6">OVP</text>
<text x="132.3" y="107.1">SHDN</text>
<text x="125.2" y="113.6">15*2</text>
<text x="126.4" y="108.5">8*2</text>
<text x="128.4" y="111.1">9</text>
<text x="132.3" y="109.7">RTN</text>
<text x="132.3" y="112.2">GND</text>
<text x="171" y="108.5">1</text>
<text x="174.8" y="109.7">1</text>
<text x="179.1" y="109.7">2</text>
<text x="183" y="108.5">2</text>
<text x="211" y="108.5">1</text>
<text x="214.8" y="109.7">1</text>
<text x="219.1" y="109.7">2</text>
<text x="223" y="108.5">2</text>
<text x="290.9" y="108.5">1</text>
<text x="294.8" y="109.7">1</text>
<text x="299.1" y="109.7">2</text>
<text x="303" y="108.5">2</text>
<text x="127.2" y="118.7">12</text>
<text x="127.4" y="116.2">11</text>
<text x="132.3" y="114.7">OUT</text>
<text x="132.3" y="117.3">ILIM</text>
<text x="132.3" y="119.8">DVDT</text>
<text x="127.2" y="123.8">14</text>
<text x="128.4" y="121.2">6</text>
<text x="132.3" y="122.4">MODE</text>
<text x="132.3" y="124.9">FLT</text>
<text x="127.2" y="126.3">10</text>
<text x="132.3" y="127.4">IMON</text>
<text x="86" y="133.5">1</text>
<text x="89.8" y="134.6">1</text>
<text x="94.1" y="134.6">2</text>
<text x="98" y="133.5">2</text>
<text x="171" y="133.5">1</text>
<text x="174.8" y="134.6">1</text>
<text x="179.1" y="134.6">2</text>
<text x="183" y="133.5">2</text>
<text x="211" y="133.5">1</text>
<text x="214.8" y="134.6">1</text>
<text x="219.1" y="134.6">2</text>
<text x="223" y="133.5">2</text>
<text x="290.9" y="133.5">1</text>
<text x="294.8" y="134.6">1</text>
<text x="299.1" y="134.6">2</text>
<text x="303" y="133.5">2</text>
<text x="131" y="143.5">1</text>
<text x="143" y="143.5">2</text>
<text x="134.8" y="144.6">1</text>
<text x="139.1" y="144.6">2</text>
<text x="131" y="158.5">1</text>
<text x="134.8" y="159.6">1</text>
<text x="139.1" y="159.6">2</text>
<text x="143" y="158.5">2</text>
<text x="171" y="158.5">1</text>
<text x="174.8" y="159.6">1</text>
<text x="179.1" y="159.6">2</text>
<text x="183" y="158.5">2</text>
<text x="141" y="173.5">1</text>
<text x="153" y="173.5">2</text>
<text x="218.4" y="173.5">1</text>
<text x="308.4" y="173.5">1</text>
<text x="144.8" y="174.6">1</text>
<text x="149.1" y="174.6">2</text>
<text x="218.4" y="176.1">3</text>
<text x="218.4" y="178.6">2</text>
<text x="222.3" y="174.6">G</text>
<text x="222.3" y="177.2">D</text>
<text x="222.3" y="179.7">S</text>
<text x="308.4" y="176.1">2</text>
<text x="312.3" y="174.6">1</text>
<text x="312.3" y="177.2">2</text>
<text x="176" y="188.5">1</text>
<text x="179.8" y="189.6">1</text>
<text x="184.1" y="189.6">2</text>
<text x="188" y="188.5">2</text>
<text x="270.9" y="188.5">1</text>
<text x="274.8" y="189.6">K</text>
<text x="278.9" y="189.6">A</text>
<text x="283" y="188.5">2</text>
<text x="141" y="218.5">1</text>
<text x="144.8" y="219.6">1</text>
<text x="149.1" y="219.6">2</text>
<text x="153" y="218.5">2</text>
<text x="218.4" y="218.5">1</text>
<text x="218.4" y="221">3</text>
<text x="222.3" y="219.6">G</text>
<text x="308.4" y="218.5">1</text>
<text x="308.4" y="221">2</text>
<text x="312.3" y="219.6">1</text>
<text x="218.4" y="223.6">2</text>
<text x="222.3" y="222.2">D</text>
<text x="222.3" y="224.7">S</text>
<text x="312.3" y="222.2">2</text>
<text x="176" y="233.5">1</text>
<text x="188" y="233.5">2</text>
<text x="270.9" y="233.5">1</text>
<text x="283" y="233.5">2</text>
<text x="179.8" y="234.6">1</text>
<text x="184.1" y="234.6">2</text>
<text x="274.8" y="234.6">K</text>
<text x="278.9" y="234.6">A</text>
</g>
<g font-size="1.8">
<text x="289.9" y="70.1">U102</text>
<text x="289.9" y="84.1">TLV1117LV33DCYR</text>
<text x="130" y="94.9">U100</text>
<text x="130" y="131.7">TPS26600PWP</text>
</g>
<g font-size="1.4">
<text x="74.8" y="76.4">GND</text>
<text x="74.8" y="73.9">VIN_24</text>
<text x="122.3" y="73.9">VIN_24</text>
<text x="152.8" y="73.9">P24_INPUT</text>
<text x="193.8" y="73.9">P24_FUSED</text>
<text x="199.8" y="76.4">GND</text>
<text x="273.8" y="73.9">+5V_DEVKIT</text>
<text x="279.8" y="76.4">GND</text>
<text x="193.8" y="79">+5V_DEVKIT</text>
<text x="279.8" y="79">+3V3</text>
<text x="113.8" y="98.7">P24_INPUT</text>
<text x="113.8" y="101.3">EFUSE_UVLO</text>
<text x="71.4" y="103.9">P24_INPUT</text>
<text x="107.8" y="103.9">GND</text>
<text x="113.8" y="103.8">EFUSE_OVP</text>
<text x="185.6" y="106.9">EFUSE_UVLO</text>
<text x="113.8" y="114">P24_FUSED</text>
<text x="113.8" y="108.9">EFUSE_RTN</text>
<text x="119.8" y="111.4">GND</text>
<text x="156.3" y="108.9">P24_INPUT</text>
<text x="196.3" y="108.9">P24_FUSED</text>
<text x="232.8" y="108.9">GND</text>
<text x="276.3" y="108.9">+5V_DEVKIT</text>
<text x="312.8" y="108.9">GND</text>
<text x="113.8" y="116.5">EFUSE_ILIM</text>
<text x="113.8" y="119">EFUSE_DVDT</text>
<text x="185.6" y="131.9">EFUSE_RTN</text>
<text x="71.4" y="133.9">P24_INPUT</text>
<text x="107.8" y="133.9">GND</text>
<text x="156.3" y="133.9">EFUSE_OVP</text>
<text x="196.3" y="133.9">+5V_DEVKIT</text>
<text x="232.8" y="133.9">GND</text>
<text x="282.3" y="133.9">+3V3</text>
<text x="312.8" y="133.9">GND</text>
<text x="116.3" y="143.9">EFUSE_ILIM</text>
<text x="152.8" y="143.9">EFUSE_RTN</text>
<text x="116.3" y="158.9">EFUSE_DVDT</text>
<text x="152.8" y="158.9">EFUSE_RTN</text>
<text x="165.6" y="156.9">EFUSE_UVLO</text>
<text x="192.8" y="158.9">EFUSE_OVP</text>
<text x="132.3" y="173.9">GLOW_CMD</text>
<text x="162.8" y="173.9">GLOW_GATE</text>
<text x="203.8" y="173.9">GLOW_GATE</text>
<text x="293.8" y="173.9">P24_FUSED</text>
<text x="203.8" y="176.4">GLOW_COIL_MINUS</text>
<text x="209.8" y="179">GND</text>
<text x="293.8" y="176.4">GLOW_COIL_MINUS</text>
<text x="161.3" y="188.9">GLOW_GATE</text>
<text x="197.8" y="188.9">GND</text>
<text x="256.3" y="188.9">P24_FUSED</text>
<text x="292.8" y="188.9">GLOW_COIL_MINUS</text>
<text x="132.3" y="218.9">FUEL_CMD</text>
<text x="162.8" y="218.9">FUEL_GATE</text>
<text x="203.8" y="221.4">FUEL_COIL_MINUS</text>
<text x="203.8" y="218.9">FUEL_GATE</text>
<text x="293.8" y="221.4">FUEL_COIL_MINUS</text>
<text x="293.8" y="218.9">P24_FUSED</text>
<text x="209.8" y="223.9">GND</text>
<text x="161.3" y="233.9">FUEL_GATE</text>
<text x="197.8" y="233.9">GND</text>
<text x="256.3" y="233.9">P24_FUSED</text>
<text x="292.8" y="233.9">FUEL_COIL_MINUS</text>
</g>
</svg>
